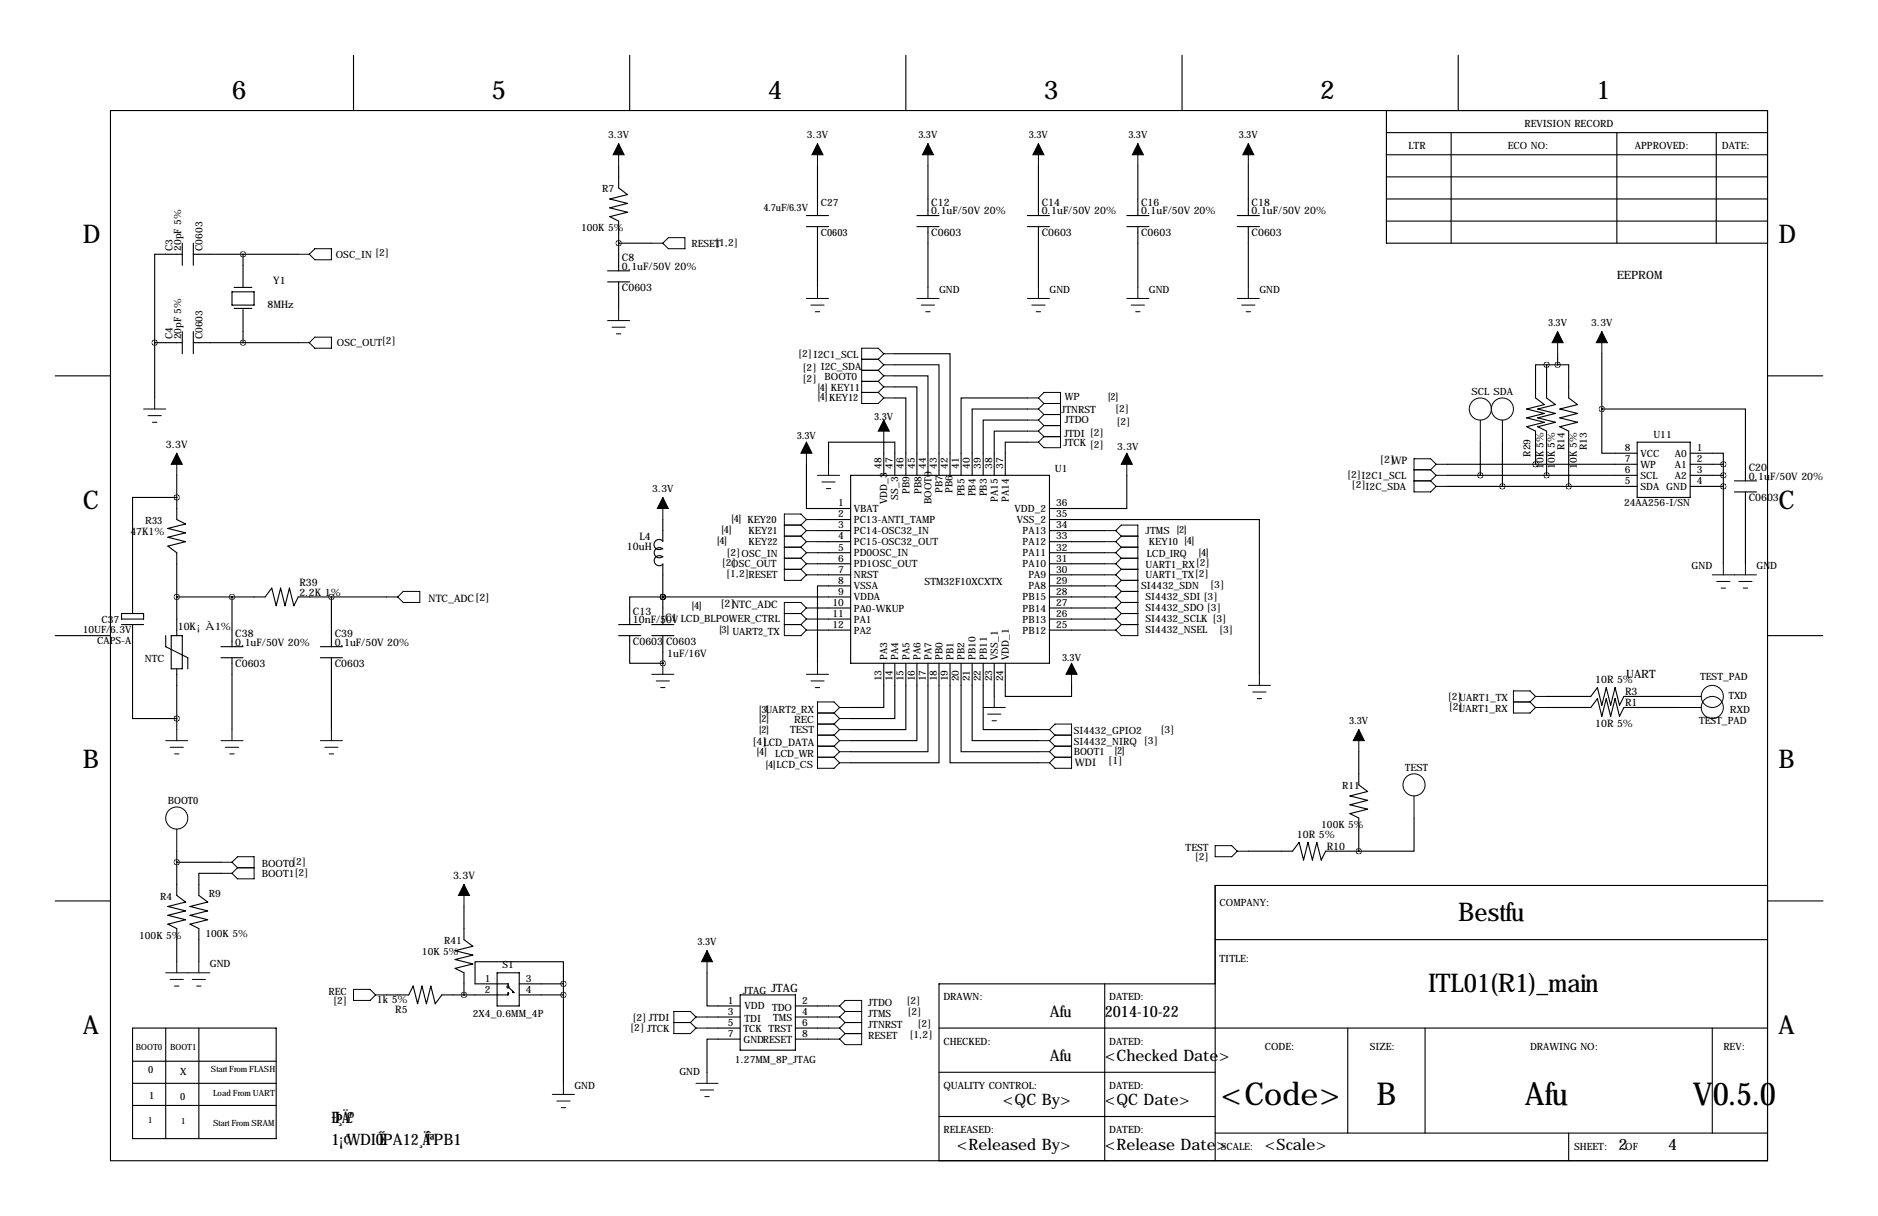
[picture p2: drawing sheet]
<svg xmlns="http://www.w3.org/2000/svg" width="432mm" height="279mm" viewBox="0 0 432 279" stroke-linecap="round" stroke-linejoin="round" font-family="sans-serif">
<g fill="none" stroke="#000" stroke-width=".25">
<path d="M81.3 12.7v12.7M144.8 12.7v12.7M208.3 12.7v12.7M271.8 12.7v12.7M335.3 12.7v12.7M25.4 25.4h381v241.3h-381zM142.2 38.1v5.1l2.1 1.5-4.1 1 4.1 1-4.1 1.1 4.1 1-4.1 1 2 1v11.4M188 38.1v11.4M213.4 38.1v11.4M238.8 38.1v11.4M261.6 38.1v11.4M287 38.1v11.4"/>
<path d="M318.8 30.5h87.6M318.8 35.6h87.6M318.8 25.4v30.5h87.6M333.7 30.5v25.4M371.8 30.5v25.4M394.6 30.5v25.4M41.9 58.4h-6.3v20.3M41.9 55.9v5.1M44.4 58.4h24.2M44.4 55.9v5.1M55.9 58.4v7.6M142.2 55.9h7.7"/>
<path d="M185.4 49.5h5.1M185.4 52.1h5.1M188 52.1v13.9M210.8 49.5h5.1M210.8 52.1h5.1M213.4 52.1v13.9M236.2 49.5h5.1M236.2 52.1h5.1M238.8 52.1v13.9M259.1 49.5h5.1M259.1 52.1h5.1M261.6 52.1v13.9"/>
<path d="M284.5 49.5h5.1M284.5 52.1h5.1M287 52.1v13.9M318.8 45.7h87.6M318.8 50.8h87.6M318.8 40.6h87.6M35.6 78.7h6.3M35.6 78.7v12.7M41.9 76.2v5.1M44.4 76.2v5.1M44.4 78.7h24.2M53.3 67.1h5.1v3h-5.1z"/>
<path d="M53.8 66h4.1M53.8 70.9h4.1M55.9 71.1v7.6M139.7 62.2h5.1M139.7 64.8h5.1M142.2 64.8v6.3M12.7 86.4h12.7M205.7 86.4h7.7v22.8M205.7 81.3h12.7v27.9M205.7 83.8h10.2v25.4M205.7 88.9h5.1v20.3M205.7 91.4h2.6v17.8"/>
<path d="M236.2 94h-12.7v15.2M236.2 96.5h-10.1v12.7M236.2 99.1h-7.6v10.1M236.2 91.4h-15.2v17.8M355.6 83.8h-2.5v7.6l2 1.6-4.1 1 4.1 1-4.1 1 4.1 1-4.1 1 2.1 1.1v7.6M355.6 83.8v7.6l2 1.6-4 1 4 1-4 1 4 1-4 1 2 1.1v10.1M355.6 83.8h2.5M358.1 83.8h2.6v7.6l2 1.6-4.1 1 4.1 1-4.1 1 4.1 1-4.1 1 2.1 1.1v12.7M358.1 81.3v2.5M368.3 94v10.1h8.1M368.3 94h33v16.5M368.3 81.3v12.7"/>
<path d="M406.4 86.4h12.7M40.6 114.3h-10.1v26.7M40.6 109.2v10.2l2.1 1-4.1 1 4.1 1-4.1 1 4.1 1.1-4.1 1 2 1.5v19M152.4 119.4v5.1M185.4 106.7v10.1h10.2M188 119.4h7.6M190.5 106.7v-5.1h15.2v7.6M195.6 109.2h45.7v43.2h-45.7zM203.2 101.6v7.6M236.2 101.6h-5.1v7.6M241.3 119.4h48.3v35.5M259.1 109.2v7.6h-17.8"/>
<path d="M332.7 109.2h43.7M332.7 106.7h43.7M332.7 111.8h43.7M340.4 101.6v7.6M345.4 101.6v10.2M376.4 101.6h12.2v12.7h-12.2zM388.6 104.1h7.6v2.6M388.6 109.2h7.6M388.6 106.7h7.6M388.6 111.8h7.6M396.2 106.7v22.8M398.8 110.5h5.1"/>
<path d="M398.8 113h5.1M401.3 113v16.5M40.6 137.2h20.4l1.5-2.1 1 4.1 1-4.1 1 4.1 1-4.1 1.1 4.1 1-2h20.3M53.3 137.2v11.4M76.2 137.2v11.4M152.3 124.3a1.17 1.17 0 0 0-1.6 0 1.17 1.17 0 0 0 0 1.6 1.17 1.17 0 0 0 1.6 .1M152.4 137.2h.1M152.4 137.2h-7.6v6.3M152.4 137.2h43.2M152.4 129.5v14M152.4 128a1.17 1.17 0 0 0-1.6 0 1.17 1.17 0 0 0 0 1.6 1.17 1.17 0 0 0 1.6 .1M152.4 126.2a1.17 1.17 0 0 0-1.6 0 1.17 1.17 0 0 0 0 1.6 1.17 1.17 0 0 0 1.6 0"/>
<path d="M188 121.9h7.6M188 124.5h7.6M188 127h7.6M188 129.5h7.6M188 132.1h7.6M188 139.7h7.6M195.6 134.6h-7.6v17.8M241.3 121.9h12.7M241.3 124.5h12.7M241.3 127h12.7M241.3 129.5h12.7M241.3 132.1h12.7"/>
<path d="M241.3 134.6h12.7M241.3 137.2h12.7M241.3 139.7h12.7M12.7 146h12.7M27.9 141h5.1v1.2h-5.1zM27.9 143.5h5.1M30.5 143.5v21.6h10.1M38.1 146v2.6l5.1 2.5v2.6M39.4 146h2.5v7.7h-2.5zM40.6 153.7v13.9M50.8 148.6h5.1M50.8 151.1h5.1"/>
<path d="M53.3 151.1v16.5M73.7 148.6h5M73.7 151.1h5M76.2 151.1v16.5M142.2 146h5.1M142.2 143.5h5.1M144.8 146v6.4h7.6M149.9 146h5M149.9 143.5h5M152.4 152.4h.1M152.4 146v6.4M188 142.2h7.6"/>
<path d="M188 144.8h7.6M203.2 152.4v10.2h-7.6M205.7 152.4v12.7h-10.1M208.3 152.4v15.2h-12.7M210.8 152.4v17.8h-15.2M213.4 152.4v20.3h-17.8M215.9 152.4v22.9h-20.3M218.4 152.4v22.9h20.4M221 152.4v20.3h17.8M223.5 152.4v17.8h15.3M226.1 152.4v15.2h12.7M228.6 152.4v7.6"/>
<path d="M231.1 152.4v7.6h15.3v-2.5M241.3 142.2h12.7M241.3 144.8h12.7M406.4 146h12.7M312.4 172.7v7.6l2.1 1.6-4.1 1 4.1 1-4.1 1 4.1 1-4.1 1 2 1.1v7.6M355.6 160h10.2l1.5-2 1 4.1 1-4.1 1 4.1 1-4.1 1.1 4.1 1-2.1h12.7M355.6 162.6h10.2l1.5-2.1 1 4.1 1-4.1 1 4.1 1-4.1 1.1 4.1 1-2h12.7M40.6 195.6v10.1l2.1 1.6-4.1 1 4.1 1-4.1 1 4.1 1-4.1 1 2 1.1v7.6M40.6 198.1h10.2M287 195.6h10.2l1.5-2.1 1 4.1 1-4.1 1.1 4.1 1-4.1 1 4.1 1-2h7.6M325.1 188v7.6h-12.7M12.7 207h12.7"/>
<path d="M50.8 200.7h-5.1v5l2.1 1.6-4.1 1 4.1 1-4.1 1 4.1 1-4.1 1 2 1.1v7.6M106.7 208.3v7.6l2 1.5-4.1 1 4.1 1.1-4.1 1 4.1 1-4.1 1 2.1 1v5.1M279.4 215.9h127M406.4 203.5h-127v63.2M406.5 207h12.7M30.5 236.2h33v25.4h-33zM38.1 236.2v25.4M45.7 236.2v25.4M114.3 223.5h5.1v7.6h-5.1zM116.8 228.1v.5h-15.2l-1.5 2-1-4-1.1 4-1-4-1 4-1-4-1 2h-5.1M116.8 226.7l1.4 1.3M119.4 226.1h10.1"/>
<path d="M119.4 228.6h10.1M129.5 226.1v-5.1h-20.3v5.1h7.6v.5M129.5 226.1v22.8M162.6 223.5v7.6h7.6M162.6 236.2h7.6M162.6 233.7h7.6M170.2 238.8h-7.6v7.6M170.2 228.6h12.7v12.7h-12.7zM182.9 236.2h7.6M182.9 231.1h7.6M182.9 233.7h7.6M182.9 238.8h7.6"/>
<path d="M215.9 236.2h190.5M254 226.1v40.6M279.4 226.1h-63.5v40.6M309.9 236.2v24.1M327.7 236.2v24.1M393.7 236.2v24.1M30.5 243.8h33M30.5 248.9h33M30.5 254h33M215.9 246.4h63.5M215.9 256.5h63.5M279.4 260.3h127"/>
<path d="M360.7 260.3v6.4"/>
<circle cx="116.8" cy="226.8" r=".25"/>
</g>
<g fill="none" stroke="#000" stroke-width=".23">
<path d="M142.2 33v5.1M188 33v5.1M213.4 33v5.1M238.8 33v5.1M261.6 33v5.1M287 33v5.1M68.6 58.4h2.5M71.1 58.4l1.3-1.2h3.8v2.5h-3.8zM149.9 55.9h2.5M153.7 54.6h3.8v2.6h-3.8l-1.3-1.3zM68.6 78.7h2.5M72.4 77.5h3.8v2.5h-3.8l-1.3-1.3z"/>
<path d="M139.7 73.7h5.1M140.7 75.2h3.1M141.7 76.7h1M142.2 71.1v2.6M185.4 68.6h5.1M186.4 70.1h3.1M187.5 71.6h1M188 66v2.6M210.8 68.6h5.1M211.8 70.1h3.1M212.9 71.6h1M213.4 66v2.6"/>
<path d="M236.2 68.6h5.1M237.2 70.1h3.1M238.3 71.6h1M238.8 66v2.6M259.1 68.6h5.1M260.1 70.1h3M261.1 71.6h1M261.6 66v2.6M284.5 68.6h5.1M285.5 70.1h3M286.5 71.6h1M287 66v2.6"/>
<path d="M358.1 76.2v5.1M368.3 76.2v5.1M33 94h5.1M34 95.5h3.1M35.1 97h1M35.6 91.4v2.6M198.1 85.1h3.8M198.1 87.6h3.8M198.1 82.5h3.8M198.1 90.2h3.8M201.9 85.1l1.3 1.3M201.9 82.5l1.3 1.3"/>
<path d="M201.9 87.6l1.3 1.3M201.9 90.2l1.3 1.2M203.2 96.5v5.1M203.2 86.4h2.5M203.2 81.3l-1.3-1.3h-3.8v12.7h3.8l1.3-1.3M203.2 86.4l-1.3 1.2M203.2 81.3h2.5M203.2 81.3l-1.3 1.2M203.2 83.8h2.5M203.2 83.8l-1.3 1.3M203.2 88.9h2.5M203.2 88.9l-1.3 1.3"/>
<path d="M203.2 91.4h2.5M236.2 94h2.6M236.2 96.5h2.6M236.2 99.1h2.6M236.2 91.4h2.6M238.8 91.4l1.2-1.2h3.8v12.7h-3.8l-1.2-1.3M238.8 94l1.2 1.2M238.8 96.5l1.2 1.3M238.8 99.1l1.2 1.2M238.8 91.4l1.2 1.3M240 92.7l-1.2 1.3M240 92.7h3.8"/>
<path d="M240 95.2h3.8M240 95.2l-1.2 1.3M240 97.8h3.8M240 97.8l-1.2 1.3M340.4 96.5v5.1M345.4 96.5v5.1M40.6 104.1v5.1M152.4 114.3v5.1M185.4 101.6v5.1M185.4 119.4l-1.3-1.3h-3.8v15.2h3.8l1.3-1.2M185.4 119.4h2.6M185.4 119.4l-1.3 1.3"/>
<path d="M188 109.2h5M189 110.7h3M190 112.3h1M190.5 106.7v2.5M236.2 101.6h2.6M240 100.3h3.8M240 100.3l-1.2 1.3M259.1 104.1v5.1M325.1 110.5h3.8M325.1 107.9h3.8M328.9 107.9l1.3 1.3M328.9 110.5l1.3 1.3"/>
<path d="M330.2 106.7l-1.3-1.3h-3.8v7.6h3.8l1.3-1.2M330.2 109.2h2.5M330.2 109.2l-1.3 1.3M330.2 111.8h2.5M330.2 106.7h2.5M330.2 106.7l-1.3 1.2M88.9 137.2h2.5M91.4 137.2l1.3-1.3h3.8v2.5h-3.8zM180.3 123.2h3.8M180.3 120.7h3.8M180.3 125.7h3.8M180.3 128.3h3.8"/>
<path d="M180.3 130.8h3.8M184.1 120.7l1.3 1.2M184.1 123.2l1.3 1.3M184.1 125.7l1.3 1.3M184.1 128.3l1.3 1.2M184.1 130.8l1.3 1.3M185.4 121.9h2.6M185.4 121.9l-1.3 1.3M185.4 139.7l-1.3-1.3h-3.8v7.6h3.8l1.3-1.2M185.4 124.5h2.6M185.4 124.5l-1.3 1.2M185.4 127h2.6"/>
<path d="M185.4 127l-1.3 1.3M185.4 129.5h2.6M185.4 129.5l-1.3 1.3M185.4 132.1h2.6M185.4 139.7h2.6M185.4 139.7l-1.3 1.3M254 121.9h2.5M254 124.5h2.5M254 127h2.5M254 129.5h2.5M254 132.1h2.5M254 134.6h2.5"/>
<path d="M254 137.2h2.5M254 139.7h2.5M256.5 121.9l1.3-1.2h3.8v25.3h-3.8l-1.3-1.2M256.5 134.6l1.3 1.3M256.5 132.1l1.3 1.2M256.5 129.5l1.3 1.3M256.5 121.9l1.3 1.3M256.5 127l1.3 1.3M256.5 139.7l1.3 1.3M256.5 137.2l1.3 1.2M256.5 124.5l1.3 1.2M257.8 123.2h3.8"/>
<path d="M257.8 125.7h3.8M257.8 128.3h3.8M257.8 130.8h3.8M257.8 133.3h3.8M257.8 133.3l-1.3 1.3M257.8 135.9h3.8M257.8 130.8l-1.3 1.3M257.8 128.3l-1.3 1.2M257.8 135.9l-1.3 1.3M257.8 125.7l-1.3 1.3M257.8 138.4h3.8M257.8 138.4l-1.3 1.3"/>
<path d="M257.8 123.2l-1.3 1.3M393.7 132.1h10.2M394.7 133.6h3.1M395.7 135.1h1M396.2 129.5v2.6M399.8 133.6h3M400.8 135.1h1M401.3 129.5v2.6M149.9 154.9h5M150.9 156.5h3M151.9 158h1M152.4 152.4v2.5"/>
<path d="M180.3 143.5h3.8M180.3 141h3.8M184.1 141l1.3 1.2M184.1 143.5l1.3 1.3M185.4 154.9h5.1M185.4 142.2h2.6M185.4 142.2l-1.3 1.3M185.4 144.8h2.6M186.4 156.5h3.1M187.5 158h1M188 152.4v2.5M246.4 152.4v5.1"/>
<path d="M254 142.2h2.5M254 144.8h2.5M256.5 142.2l1.3 1.3M257.8 143.5h3.8M257.8 141h3.8M257.8 143.5l-1.3 1.3M257.8 141l-1.3 1.2M287 157.5h5.1M288 159h3.1M289.6 154.9v2.6M38.1 170.2h5.1M39.1 171.7h3.1"/>
<path d="M40.1 173.2h1M40.6 167.6v2.6M50.8 170.2h5.1M51.8 171.7h3.1M52.8 173.2h1M53.3 167.6v2.6M73.7 170.2h5M74.7 171.7h3M75.7 173.2h1M76.2 167.6v2.6M188 171.4h3.8M188 174h3.8"/>
<path d="M188 168.9h3.8M188 166.4h3.8M188 163.8h3.8M191.8 163.8l1.2 1.3M191.8 166.4l1.2 1.2M191.8 174l1.2 1.3M191.8 168.9l1.2 1.3M191.8 171.4l1.2 1.3M193 162.6h2.6M193 162.6l-1.2-1.3h-3.8v15.2h3.8l1.2-1.2M193 172.7h2.6M193 170.2h2.6"/>
<path d="M193 167.6h2.6M193 162.6l-1.2 1.2M193 165.1h2.6M193 165.1l-1.2 1.3M193 167.6l-1.2 1.3M193 175.3h2.6M193 170.2l-1.2 1.2M193 172.7l-1.2 1.3M226.1 162.6h5M227.1 164.1h3M228.1 165.6h1M228.6 160v2.6"/>
<path d="M238.8 172.7h2.5M238.8 170.2h2.5M238.8 167.6h2.5M238.8 175.3h2.5M241.3 167.6l1.3-1.2h3.8v10.1h-3.8l-1.3-1.2M241.3 172.7l1.3 1.3M241.3 170.2l1.3 1.2M241.3 167.6l1.3 1.3M242.6 171.4l-1.3 1.3M242.6 171.4h3.8M242.6 174h3.8M242.6 168.9l-1.3 1.3"/>
<path d="M242.6 168.9h3.8M242.6 174l-1.3 1.3M289.1 160.5h1M312.4 167.6v5.1M348 161.3h3.8M351.8 161.3l1.3 1.3M353.1 160h2.5M353.1 162.6h2.5M353.1 160l-1.3-1.2h-3.8v5h3.8l1.3-1.2M353.1 160l-1.3 1.3M386.1 160h5.1M386.1 162.6h5.1"/>
<path d="M40.6 190.5v5.1M50.8 198.1h2.5M53.3 198.1l1.3 1.3M53.3 198.1l1.3-1.3h3.8v5.1h-3.8l-1.3-1.2M54.6 199.4h3.8M54.6 199.4l-1.3 1.3M279.4 194.3h3.8l1.3 1.3-1.3 1.2h-3.8zM284.5 195.6h2.5M325.1 182.9v5.1M50.8 200.7h2.5M106.7 203.2v5.1M162.6 218.4v5.1"/>
<path d="M38.1 223.5h10.2M39.1 225h3.1M40.1 226.6h1M40.6 221v2.5M44.2 225h3M45.2 226.6h1M45.7 221v2.5M81.3 227.3h3.8l1.3 1.3-1.3 1.3h-3.8zM86.4 228.6h2.5M154.9 234.9h3.8M158.7 234.9l1.3 1.3M160 233.7l-1.3-1.3h-3.8v5.1h3.8l1.3-1.3"/>
<path d="M160 233.7h2.6M160 236.2h2.6M160 233.7l-1.3 1.2M190.5 231.1h2.5M190.5 233.7h2.5M190.5 236.2h2.5M190.5 238.8h2.5M193 231.1l1.3-1.2h3.8v10.1h-3.8l-1.3-1.2M193 231.1l1.3 1.3M193 233.7l1.3 1.2M193 236.2l1.3 1.3M194.3 232.4h3.8"/>
<path d="M194.3 234.9h3.8M194.3 232.4l-1.3 1.3M194.3 237.5h3.8M194.3 234.9l-1.3 1.3M194.3 237.5l-1.3 1.3M127 251.5h5.1M128 253h3.1M129 254.5h1M129.5 248.9v2.6M160 248.9h5.1M161 250.4h3.1M162.1 252h1"/>
<path d="M162.6 246.4v2.5"/>
<circle cx="340.4" cy="94" r="2.54"/>
<circle cx="345.4" cy="94" r="2.54"/>
<circle cx="393.7" cy="160" r="2.54"/>
<circle cx="393.7" cy="162.6" r="2.54"/>
<circle cx="40.6" cy="188" r="2.54"/>
<circle cx="325.1" cy="180.3" r="2.54"/>
</g>
<path d="M116.8 228.1l.2 .1-.2 .2zM117.9 227.7l.3 .4-.3-.1z" fill="#000" stroke="#000" stroke-width=".25"/>
<g fill="#000" stroke="#000" stroke-width=".23">
<path d="M142.2 33l1.3 2.6h-2.5zM188 33l1.2 2.6h-2.5zM213.4 33l1.2 2.6h-2.5zM238.8 33l1.2 2.6h-2.5zM261.6 33l1.3 2.6h-2.6zM287 33l1.3 2.6h-2.5zM358.1 76.2l1.3 2.5h-2.5zM368.3 76.2l1.3 2.5h-2.6zM203.2 96.5l1.3 2.6h-2.6zM40.6 104.1l1.3 2.6h-2.5zM152.4 114.3l1.3 2.5h-2.6zM185.4 101.6l1.3 2.5h-2.6z"/>
<path d="M259.1 104.1l1.2 2.6h-2.5zM246.4 152.4l1.2 2.5h-2.5zM312.4 167.6l1.3 2.6h-2.6zM106.7 203.2l1.2 2.5h-2.5zM162.6 218.4l1.2 2.6h-2.5z"/>
</g>
<path d="M396.2 106.7a.05 .05 0 0 0 .1 0 .05 .05 0 0 0-.1 0zM396.2 109.2a.05 .05 0 0 0 .1 0 .05 .05 0 0 0-.1 0zM396.2 111.8a.05 .05 0 0 0 .1 0 .05 .05 0 0 0-.1 0zM142.2 55.9a.05 .05 0 0 0 .1 0 .05 .05 0 0 0-.1 0zM358.1 83.8a.05 .05 0 0 0 .1 0 .05 .05 0 0 0-.1 0zM360.6 111.8a.05 .05 0 0 0 .1 0 .05 .05 0 0 0-.1 0zM55.8 58.4a.05 .05 0 0 0 .1 0 .05 .05 0 0 0-.1 0zM55.8 78.7a.05 .05 0 0 0 .1 0 .05 .05 0 0 0-.1 0zM35.5 78.7a.05 .05 0 0 0 .1 0 .05 .05 0 0 0-.1 0zM340.3 109.2a.05 .05 0 0 0 .1 0 .05 .05 0 0 0-.1 0zM40.6 198.1a.05 .05 0 0 0 .1 0 .05 .05 0 0 0-.1 0zM312.4 195.6a.05 .05 0 0 0 .1 0 .05 .05 0 0 0-.1 0zM129.5 228.6a.05 .05 0 0 0 .1 0 .05 .05 0 0 0-.1 0zM40.6 165.1a.05 .05 0 0 0 .1 0 .05 .05 0 0 0-.1 0zM40.6 114.3a.05 .05 0 0 0 .1 0 .05 .05 0 0 0-.1 0zM40.6 137.2a.05 .05 0 0 0 .1 0 .05 .05 0 0 0-.1 0zM53.3 137.2a.05 .05 0 0 0 .1 0 .05 .05 0 0 0-.1 0zM129.5 226.1a.05 .05 0 0 0 .1 0 .05 .05 0 0 0-.1 0zM345.4 111.8a.05 .05 0 0 0 .1 0 .05 .05 0 0 0-.1 0zM353 106.7a.05 .05 0 0 0 .1 0 .05 .05 0 0 0-.1 0zM106.6 228.6a.05 .05 0 0 0 .1 0 .05 .05 0 0 0-.1 0z" fill="#000" stroke="#000" stroke-width="1.3"/>
<g font-size="7.3">
<text x="280.7" y="254">&lt;Code&gt;</text>
<text x="316.5" y="254">B</text>
<text x="350.6" y="253.9">Afu</text>
<text x="389.2" y="253.9">V0.5.0</text>
</g>
<g font-size="5.9">
<text x="53.3" y="22.9">6</text>
<text x="113" y="22.9">5</text>
<text x="176.5" y="22.9">4</text>
<text x="240" y="22.9">3</text>
<text x="303.5" y="22.9">2</text>
<text x="367" y="22.9">1</text>
<text x="19" y="55.9">D</text>
<text x="408.9" y="55.9">D</text>
<text x="19" y="116.8">C</text>
<text x="408.9" y="116.8">C</text>
<text x="19" y="176.5">B</text>
<text x="408.9" y="176.5">B</text>
<text x="335.3" y="211.5">Bestfu</text>
<text x="328.5" y="228">ITL01(R1)_main</text>
<text x="19" y="237.5">A</text>
<text x="408.9" y="237.5">A</text>
</g>
<g font-size="3.6">
<text x="241.4" y="233.6">Afu</text>
<text x="254" y="233.6">2014-10-22</text>
<text x="241.4" y="243.8">Afu</text>
<text x="254" y="243.8">&lt;Checked Date&gt;</text>
<text x="230.6" y="254">&lt;QC By&gt;</text>
<text x="254" y="254">&lt;QC Date&gt;</text>
<text x="76.2" y="263.1">1¡¢WDIÓÉPA12¸Ä</text>
<text x="76.2" y="258.1">Ð¸Ä</text>
<text x="77" y="258.1">Þ£º</text>
<text x="98" y="263.1">ÎªPB1</text>
<text x="220" y="264.2">&lt;Released By&gt;</text>
<text x="254" y="264.2">&lt;Release Date&gt;</text>
<text x="290.8" y="264.2">&lt;Scale&gt;</text>
<text x="372.1" y="264.2">2</text>
<text x="383.5" y="264.2">4</text>
</g>
<g font-size="2.6">
<text x="371.7" y="64">EEPROM</text>
<text x="373.9" y="155.7">UART</text>
<text x="177.3" y="227.8">JTAG</text>
</g>
<g font-size="2.4">
<text x="214.1" y="47.2">C12</text>
<text x="239.5" y="47.2">C14</text>
<text x="262.4" y="47.2">C16</text>
<text x="287.8" y="47.2">C18</text>
<text x="214.1" y="49.3">0.1uF/50V 20%</text>
<text x="239.5" y="49.3">0.1uF/50V 20%</text>
<text x="262.4" y="49.3">0.1uF/50V 20%</text>
<text x="287.8" y="49.3">0.1uF/50V 20%</text>
<text x="143" y="59.9">C8</text>
<text x="214.1" y="54.2">C0603</text>
<text x="239.5" y="54.2">C0603</text>
<text x="262.4" y="54.2">C0603</text>
<text x="287.8" y="54.2">C0603</text>
<text x="62.8" y="65.3">Y1</text>
<text x="143" y="62">0.1uF/50V 20%</text>
<text x="61.5" y="70.7">8MHz</text>
<text x="143" y="66.9">C0603</text>
<text x="38.1" y="102.9">3.3V</text>
<text x="317.3" y="106.3">[2]WP</text>
<text x="402.1" y="108.2">C20</text>
<text x="402.1" y="110.2">0.1uF/50V 20%</text>
<text x="402.1" y="115.2">C0603</text>
<text x="30" y="122.8">47K1%</text>
<text x="147" y="124.1">L4</text>
<text x="144.2" y="126.4">10uH</text>
<text x="68.8" y="134.6">R39</text>
<text x="68.8" y="136.9">2.2K 1%</text>
<text x="98.6" y="138.4">NTC_ADC[2]</text>
<text x="145.5" y="141.2">C13</text>
<text x="145.5" y="143.3">10nF/50V LCD_BLPOWER_CTRL</text>
<text x="152.9" y="142.7">C1</text>
<text x="165.7" y="139.6">[2]NTC_ADC</text>
<text x="40.9" y="144.8">10K¡À1%</text>
<text x="54.1" y="146.3">C38</text>
<text x="54.1" y="148.3">0.1uF/50V 20%</text>
<text x="77" y="146.3">C39</text>
<text x="77" y="148.3">0.1uF/50V 20%</text>
<text x="145.5" y="148.2">C0603</text>
<text x="153.2" y="148.2">C0603</text>
<text x="54.1" y="153.3">C0603</text>
<text x="77" y="153.3">C0603</text>
<text x="153.4" y="150.9">1uF/16V</text>
<text x="366.8" y="157">10R 5%</text>
<text x="373.6" y="159.8">R3</text>
<text x="366.8" y="167.1">10R 5%</text>
<text x="373.6" y="162.3">R1</text>
<text x="173" y="171.1">[4]LCD_DATA</text>
<text x="247.1" y="176">WDI</text>
<text x="254.8" y="175.7">[1]</text>
<text x="298.2" y="192.5">10R 5%</text>
<text x="305.1" y="195.3">R10</text>
<text x="104.2" y="201.9">3.3V</text>
<text x="86.7" y="230.5">1k 5%</text>
<text x="90.9" y="232.8">R5</text>
</g>
<g font-size="2.3">
<text x="350.5" y="29.2">REVISION RECORD</text>
<text x="139.8" y="31.8">3.3V</text>
<text x="185.5" y="31.8">3.3V</text>
<text x="211.2" y="31.8">3.3V</text>
<text x="236.6" y="31.8">3.3V</text>
<text x="259.4" y="31.8">3.3V</text>
<text x="284.8" y="31.8">3.3V</text>
<text x="323.8" y="34.3">LTR</text>
<text x="346.7" y="34.3">ECO NO:</text>
<text x="375.9" y="34.3">APPROVED:</text>
<text x="395.9" y="34.3">DATE:</text>
<text x="138.4" y="44.2">R7</text>
<text x="188.7" y="47.2">C27</text>
<text x="133.6" y="53.1">100K 5%</text>
<text x="175.5" y="48.5">4.7uF/6.3V</text>
<text x="39.6" y="57.7" transform="rotate(-90 39.6 57.7)">C3</text>
<text x="41.7" y="57.7" transform="rotate(-90 41.7 57.7)">20pF 5%</text>
<text x="46.6" y="57.7" transform="rotate(-90 46.6 57.7)">C0603</text>
<text x="77.2" y="59.2">OSC_IN [2]</text>
<text x="159" y="56.6">RESET</text>
<text x="164.4" y="56.5">[1,2]</text>
<text x="188.7" y="54.1">C0603</text>
<text x="215.9" y="67.3">GND</text>
<text x="241.3" y="67.3">GND</text>
<text x="264.2" y="67.3">GND</text>
<text x="289.6" y="67.3">GND</text>
<text x="39.6" y="78" transform="rotate(-90 39.6 78)">C4</text>
<text x="41.7" y="78" transform="rotate(-90 41.7 78)">20pF 5%</text>
<text x="46.6" y="78" transform="rotate(-90 46.6 78)">C0603</text>
<text x="356" y="74.9">3.3V</text>
<text x="365.9" y="74.9">3.3V</text>
<text x="77.5" y="79.5">OSC_OUT[2]</text>
<text x="183.5" y="82.1">[2] I2C1_SCL</text>
<text x="184.5" y="87.7">[2]</text>
<text x="184.5" y="85.2">[2] I2C_SDA</text>
<text x="188" y="89.9">[4] KEY11</text>
<text x="189.6" y="87.2">BOOT0</text>
<text x="188" y="92">[4]KEY12</text>
<text x="244.1" y="95">JTNRST</text>
<text x="244.9" y="92">WP</text>
<text x="254.8" y="92">[2]</text>
<text x="256.4" y="94.6">[2]</text>
<text x="338.3" y="90.7">SCL SDA</text>
<text x="183.2" y="100.8">3.3V</text>
<text x="201" y="96.5">3.3V</text>
<text x="244.7" y="100.3">JTDI [2]</text>
<text x="244.9" y="97.1">JTDO</text>
<text x="256.7" y="97.6">[2]</text>
<text x="380.2" y="100.6">U11</text>
<text x="202.7" y="107.7" transform="rotate(-90 202.7 107.7)">48</text>
<text x="205.2" y="107.7" transform="rotate(-90 205.2 107.7)">47</text>
<text x="207.8" y="107.7" transform="rotate(-90 207.8 107.7)">46</text>
<text x="210.3" y="107.7" transform="rotate(-90 210.3 107.7)">45</text>
<text x="212.9" y="107.7" transform="rotate(-90 212.9 107.7)">44</text>
<text x="215.4" y="107.7" transform="rotate(-90 215.4 107.7)">43</text>
<text x="217.9" y="107.7" transform="rotate(-90 217.9 107.7)">42</text>
<text x="220.5" y="107.7" transform="rotate(-90 220.5 107.7)">41</text>
<text x="223" y="107.7" transform="rotate(-90 223 107.7)">40</text>
<text x="225.6" y="107.7" transform="rotate(-90 225.6 107.7)">39</text>
<text x="228.1" y="107.7" transform="rotate(-90 228.1 107.7)">38</text>
<text x="230.6" y="107.7" transform="rotate(-90 230.6 107.7)">37</text>
<text x="244.6" y="102.5">JTCK [2]</text>
<text x="256.9" y="103.4">3.3V</text>
<text x="351.9" y="104.9" transform="rotate(-90 351.9 104.9)">R29</text>
<text x="354.9" y="107.7" transform="rotate(-90 354.9 107.7)">10K 5%</text>
<text x="357.5" y="107.7" transform="rotate(-90 357.5 107.7)">10K 5%</text>
<text x="359.8" y="103.4" transform="rotate(-90 359.8 103.4)">R14</text>
<text x="362.5" y="107.7" transform="rotate(-90 362.5 107.7)">10K 5%</text>
<text x="364.8" y="103.4" transform="rotate(-90 364.8 103.4)">R13</text>
<text x="373.6" y="106.2">7</text>
<text x="373.6" y="103.6">8</text>
<text x="377.2" y="107.5">WP</text>
<text x="377.2" y="104.9">VCC</text>
<text x="385.1" y="104.9">A0</text>
<text x="385.1" y="107.5">A1</text>
<text x="390.1" y="103.6">1</text>
<text x="390.1" y="106.2">2</text>
<text x="150" y="113">3.3V</text>
<text x="209.1" y="113.5" transform="rotate(-90 209.1 113.5)">PB9</text>
<text x="211.9" y="113.5" transform="rotate(-90 211.9 113.5)">PB8</text>
<text x="216.7" y="113.3" transform="rotate(-90 216.7 113.3)">PB7</text>
<text x="219" y="113.3" transform="rotate(-90 219 113.3)">PB6</text>
<text x="242.6" y="108.5">U1</text>
<text x="309.8" y="109.8">[2]I2C1_SCL</text>
<text x="310.8" y="112.1">[2]I2C_SDA</text>
<text x="373.6" y="111.3">5</text>
<text x="373.6" y="108.7">6</text>
<text x="377.2" y="112.6">SDA GND</text>
<text x="377.2" y="110">SCL</text>
<text x="385.1" y="110">A2</text>
<text x="390.1" y="108.7">3</text>
<text x="390.1" y="111.3">4</text>
<text x="168.2" y="119.9">[4] KEY20</text>
<text x="192.7" y="116.3">1</text>
<text x="192.7" y="118.9">2</text>
<text x="196.3" y="117.6">VBAT</text>
<text x="204" y="115.8" transform="rotate(-90 204 115.8)">VDD_3</text>
<text x="206.5" y="114.8" transform="rotate(-90 206.5 114.8)">SS_3</text>
<text x="214.2" y="115.8" transform="rotate(-90 214.2 115.8)">BOOT0</text>
<text x="221.8" y="114.1" transform="rotate(-90 221.8 114.1)">PB5</text>
<text x="224.3" y="114.1" transform="rotate(-90 224.3 114.1)">PB4</text>
<text x="226.9" y="114.1" transform="rotate(-90 226.9 114.1)">PB3</text>
<text x="229.4" y="115.4" transform="rotate(-90 229.4 115.4)">PA15</text>
<text x="231.9" y="115.4" transform="rotate(-90 231.9 115.4)">PA14</text>
<text x="233.3" y="117.6">VDD_2</text>
<text x="242.8" y="118.9">35</text>
<text x="242.8" y="116.3">36</text>
<text x="373.4" y="116.2">24AA256-I/SN</text>
<text x="33.4" y="120.4">R33</text>
<text x="164.9" y="125">[4]</text>
<text x="165.9" y="122.4">[4]</text>
<text x="172.1" y="122.7">KEY21</text>
<text x="172.1" y="125.2">KEY22</text>
<text x="192.7" y="121.4">3</text>
<text x="192.7" y="124">4</text>
<text x="196.3" y="120.2">PC13-ANTI_TAMP</text>
<text x="196.3" y="122.7">PC14-OSC32_IN</text>
<text x="196.3" y="125.3">PC15-OSC32_OUT</text>
<text x="233.8" y="120.2">VSS_2</text>
<text x="235.1" y="125.3">PA12</text>
<text x="235.1" y="122.7">PA13</text>
<text x="242.8" y="124">33</text>
<text x="242.8" y="121.4">34</text>
<text x="263.4" y="122.7">JTMS</text>
<text x="264.2" y="125.2">KEY10 [4]</text>
<text x="270.6" y="122.4">[2]</text>
<text x="166" y="130.1">[2]OSC_OUT</text>
<text x="167" y="127.9">[2]OSC_IN</text>
<text x="192.7" y="126.5">5</text>
<text x="192.7" y="129">6</text>
<text x="192.7" y="131.6">7</text>
<text x="196.3" y="127.8">PD0OSC_IN</text>
<text x="196.3" y="130.3">PD1OSC_OUT</text>
<text x="235.1" y="130.3">PA10</text>
<text x="235.1" y="127.8">PA11</text>
<text x="242.8" y="131.6">30</text>
<text x="242.8" y="129">31</text>
<text x="242.8" y="126.5">32</text>
<text x="263.4" y="130.6">UART1_RX[2]</text>
<text x="263.7" y="128">LCD_IRQ</text>
<text x="275.6" y="127.8">[4]</text>
<text x="389" y="130.8">GND</text>
<text x="403.9" y="130.8">GND</text>
<text x="166.9" y="132.7">[1,2]RESET</text>
<text x="192.7" y="134.1">8</text>
<text x="192.7" y="136.7">9</text>
<text x="196.3" y="132.9">NRST</text>
<text x="196.3" y="135.4">VSSA</text>
<text x="196.3" y="138">VDDA</text>
<text x="212.6" y="134.5">STM32F10XCXTX</text>
<text x="235.1" y="138">PB15</text>
<text x="236.5" y="135.4">PA8</text>
<text x="236.5" y="132.9">PA9</text>
<text x="242.8" y="136.7">28</text>
<text x="242.8" y="134.1">29</text>
<text x="262.4" y="135.4">SI4432_SDN</text>
<text x="263.4" y="132.8">UART1_TX[2]</text>
<text x="263.4" y="137.9">SI4432_SDI [3]</text>
<text x="278.3" y="135.2">[3]</text>
<text x="23.3" y="143.1">C37</text>
<text x="159.1" y="140">[4]</text>
<text x="191.4" y="139.2">10</text>
<text x="191.4" y="141.7">11</text>
<text x="196.3" y="140.5">PA0-WKUP</text>
<text x="196.3" y="143">PA1</text>
<text x="235.1" y="143">PB13</text>
<text x="235.1" y="140.5">PB14</text>
<text x="242.8" y="141.7">26</text>
<text x="242.8" y="139.2">27</text>
<text x="263.4" y="143">SI4432_SCLK [3]</text>
<text x="263.4" y="140.5">SI4432_SDO [3]</text>
<text x="19" y="145.4">10UF/6.3V</text>
<text x="22.3" y="148.1">CAPS-A</text>
<text x="165.4" y="145.6">[3] UART2_TX</text>
<text x="191.4" y="144.3">12</text>
<text x="196.3" y="145.6">PA2</text>
<text x="235.1" y="145.6">PB12</text>
<text x="242.8" y="144.3">25</text>
<text x="263.4" y="145.5">SI4432_NSEL</text>
<text x="280.3" y="145.4">[3]</text>
<text x="33.3" y="152.1">NTC</text>
<text x="204" y="151.6" transform="rotate(-90 204 151.6)">PA3</text>
<text x="206.5" y="151.6" transform="rotate(-90 206.5 151.6)">PA4</text>
<text x="209.1" y="151.6" transform="rotate(-90 209.1 151.6)">PA5</text>
<text x="211.6" y="151.6" transform="rotate(-90 211.6 151.6)">PA6</text>
<text x="214.2" y="151.6" transform="rotate(-90 214.2 151.6)">PA7</text>
<text x="216.7" y="151.6" transform="rotate(-90 216.7 151.6)">PB0</text>
<text x="219.2" y="151.6" transform="rotate(-90 219.2 151.6)">PB1</text>
<text x="221.8" y="151.6" transform="rotate(-90 221.8 151.6)">PB2</text>
<text x="224.3" y="151.6" transform="rotate(-90 224.3 151.6)">PB10</text>
<text x="226.9" y="151.6" transform="rotate(-90 226.9 151.6)">PB11</text>
<text x="229.4" y="151.6" transform="rotate(-90 229.4 151.6)">VSS_1</text>
<text x="231.9" y="151.6" transform="rotate(-90 231.9 151.6)">VDD_1</text>
<text x="244.2" y="151.9">3.3V</text>
<text x="202.7" y="156.6" transform="rotate(-90 202.7 156.6)">13</text>
<text x="205.2" y="156.6" transform="rotate(-90 205.2 156.6)">14</text>
<text x="207.8" y="156.6" transform="rotate(-90 207.8 156.6)">15</text>
<text x="210.3" y="156.6" transform="rotate(-90 210.3 156.6)">16</text>
<text x="212.9" y="156.6" transform="rotate(-90 212.9 156.6)">17</text>
<text x="215.4" y="156.6" transform="rotate(-90 215.4 156.6)">18</text>
<text x="217.9" y="156.6" transform="rotate(-90 217.9 156.6)">19</text>
<text x="220.5" y="156.6" transform="rotate(-90 220.5 156.6)">20</text>
<text x="223" y="156.6" transform="rotate(-90 223 156.6)">21</text>
<text x="225.6" y="156.6" transform="rotate(-90 225.6 156.6)">22</text>
<text x="228.1" y="156.6" transform="rotate(-90 228.1 156.6)">23</text>
<text x="230.6" y="156.6" transform="rotate(-90 230.6 156.6)">24</text>
<text x="332.9" y="160.9">[2]UART1_TX</text>
<text x="390.9" y="156.3">TEST_PAD</text>
<text x="397.5" y="160.5">TXD</text>
<text x="174.5" y="163.8">[3]UART2_RX</text>
<text x="174.5" y="165.9">[2]</text>
<text x="182.6" y="166.1">REC</text>
<text x="310.2" y="166.4">3.3V</text>
<text x="333.1" y="163.2">[2]UART1_RX</text>
<text x="390.7" y="166.5">TEST_PAD</text>
<text x="397.8" y="163.8">RXD</text>
<text x="174" y="173.5">[4]</text>
<text x="174.5" y="168.4">[2]</text>
<text x="178.2" y="174">LCD_WR</text>
<text x="181.7" y="168.4">TEST</text>
<text x="246.9" y="173.5">BOOT1</text>
<text x="246.9" y="171.2">SI4432_NIRQ [3]</text>
<text x="246.9" y="168.7">SI4432_GPIO2</text>
<text x="256.3" y="173.2">[2]</text>
<text x="266.8" y="168.5">[3]</text>
<text x="176.1" y="176.5">[4]LCD_CS</text>
<text x="323.1" y="177">TEST</text>
<text x="38.6" y="184.7">BOOT0</text>
<text x="308.6" y="181.4">R11</text>
<text x="303.8" y="190.2">100K 5%</text>
<text x="272.6" y="195.6">TEST</text>
<text x="274.7" y="197.7">[2]</text>
<text x="60.2" y="199.1">BOOT0[2]</text>
<text x="60.2" y="201.4">BOOT1[2]</text>
<text x="36.8" y="206.8">R4</text>
<text x="48" y="206">R9</text>
<text x="280.4" y="208.3">COMPANY:</text>
<text x="32" y="215.6">100K 5%</text>
<text x="47.2" y="215.4">100K 5%</text>
<text x="97" y="219.5">10K 5%</text>
<text x="102.1" y="216.9">R41</text>
<text x="160.4" y="217.2">3.3V</text>
<text x="280.4" y="221">TITLE:</text>
<text x="48.3" y="222.2">GND</text>
<text x="111.5" y="225.6">1</text>
<text x="115.5" y="222.5">S1</text>
<text x="120.9" y="225.6">3</text>
<text x="75.5" y="228.6">REC</text>
<text x="76.6" y="230.7">[2]</text>
<text x="108.7" y="233.8">2X4_0.6MM_4P</text>
<text x="111.5" y="228.1">2</text>
<text x="120.9" y="228.1">4</text>
<text x="167.3" y="230.6">1</text>
<text x="167.3" y="233.2">3</text>
<text x="170.8" y="228.3">JTAG</text>
<text x="171.2" y="231.9">VDD</text>
<text x="177.5" y="232.2">TDO</text>
<text x="184.4" y="230.6">2</text>
<text x="184.4" y="233.2">4</text>
<text x="199.6" y="231.1">JTDO</text>
<text x="199.6" y="233.7">JTMS</text>
<text x="208.4" y="230.7">[2]</text>
<text x="208.7" y="233.3">[2]</text>
<text x="216.9" y="229.9">DRAWN:</text>
<text x="255" y="229.9">DATED:</text>
<text x="144.9" y="236.8">[2] JTCK</text>
<text x="145.4" y="234.5">[2] JTDI</text>
<text x="167.3" y="235.7">5</text>
<text x="167.3" y="238.3">7</text>
<text x="170.9" y="237">TCK TRST</text>
<text x="170.9" y="239.6">GNDRESET</text>
<text x="171.2" y="234.7">TDI</text>
<text x="177.8" y="234.5">TMS</text>
<text x="184.4" y="235.7">6</text>
<text x="184.4" y="238.3">8</text>
<text x="199.6" y="236.2">JTNRST</text>
<text x="199.6" y="238.8">RESET</text>
<text x="209.1" y="238.6">[1,2]</text>
<text x="211" y="236.1">[2]</text>
<text x="169" y="244.2">1.27MM_8P_JTAG</text>
<text x="216.9" y="240">CHECKED:</text>
<text x="255" y="240">DATED:</text>
<text x="290.8" y="241.3">CODE:</text>
<text x="315" y="241.3">SIZE:</text>
<text x="351.8" y="241.3">DRAWING NO:</text>
<text x="396.2" y="241.3">REV:</text>
<text x="34" y="246.6">0</text>
<text x="41.4" y="246.9">X</text>
<text x="132.1" y="250.2">GND</text>
<text x="156.2" y="246.9">GND</text>
<text x="216.9" y="250.2">QUALITY CONTROL:</text>
<text x="255" y="250.2">DATED:</text>
<text x="34.3" y="252.5">1</text>
<text x="41.4" y="252.7">0</text>
<text x="216.9" y="260.3">RELEASED:</text>
<text x="255" y="260.3">DATED:</text>
<text x="280.7" y="264.2">SCALE:</text>
<text x="361.9" y="264.2">SHEET:</text>
<text x="373.7" y="264.2">OF</text>
</g>
<g font-size="2">
<text x="31.2" y="241.3">BOOT0</text>
<text x="39.1" y="241.3">BOOT1</text>
<text x="48.5" y="246.4">Start From FLASH</text>
<text x="49" y="251.7">Load From UART</text>
<text x="34" y="258.1">1</text>
<text x="41.7" y="258.3">1</text>
<text x="49" y="258.8">Start From SRAM</text>
</g>
</svg>
